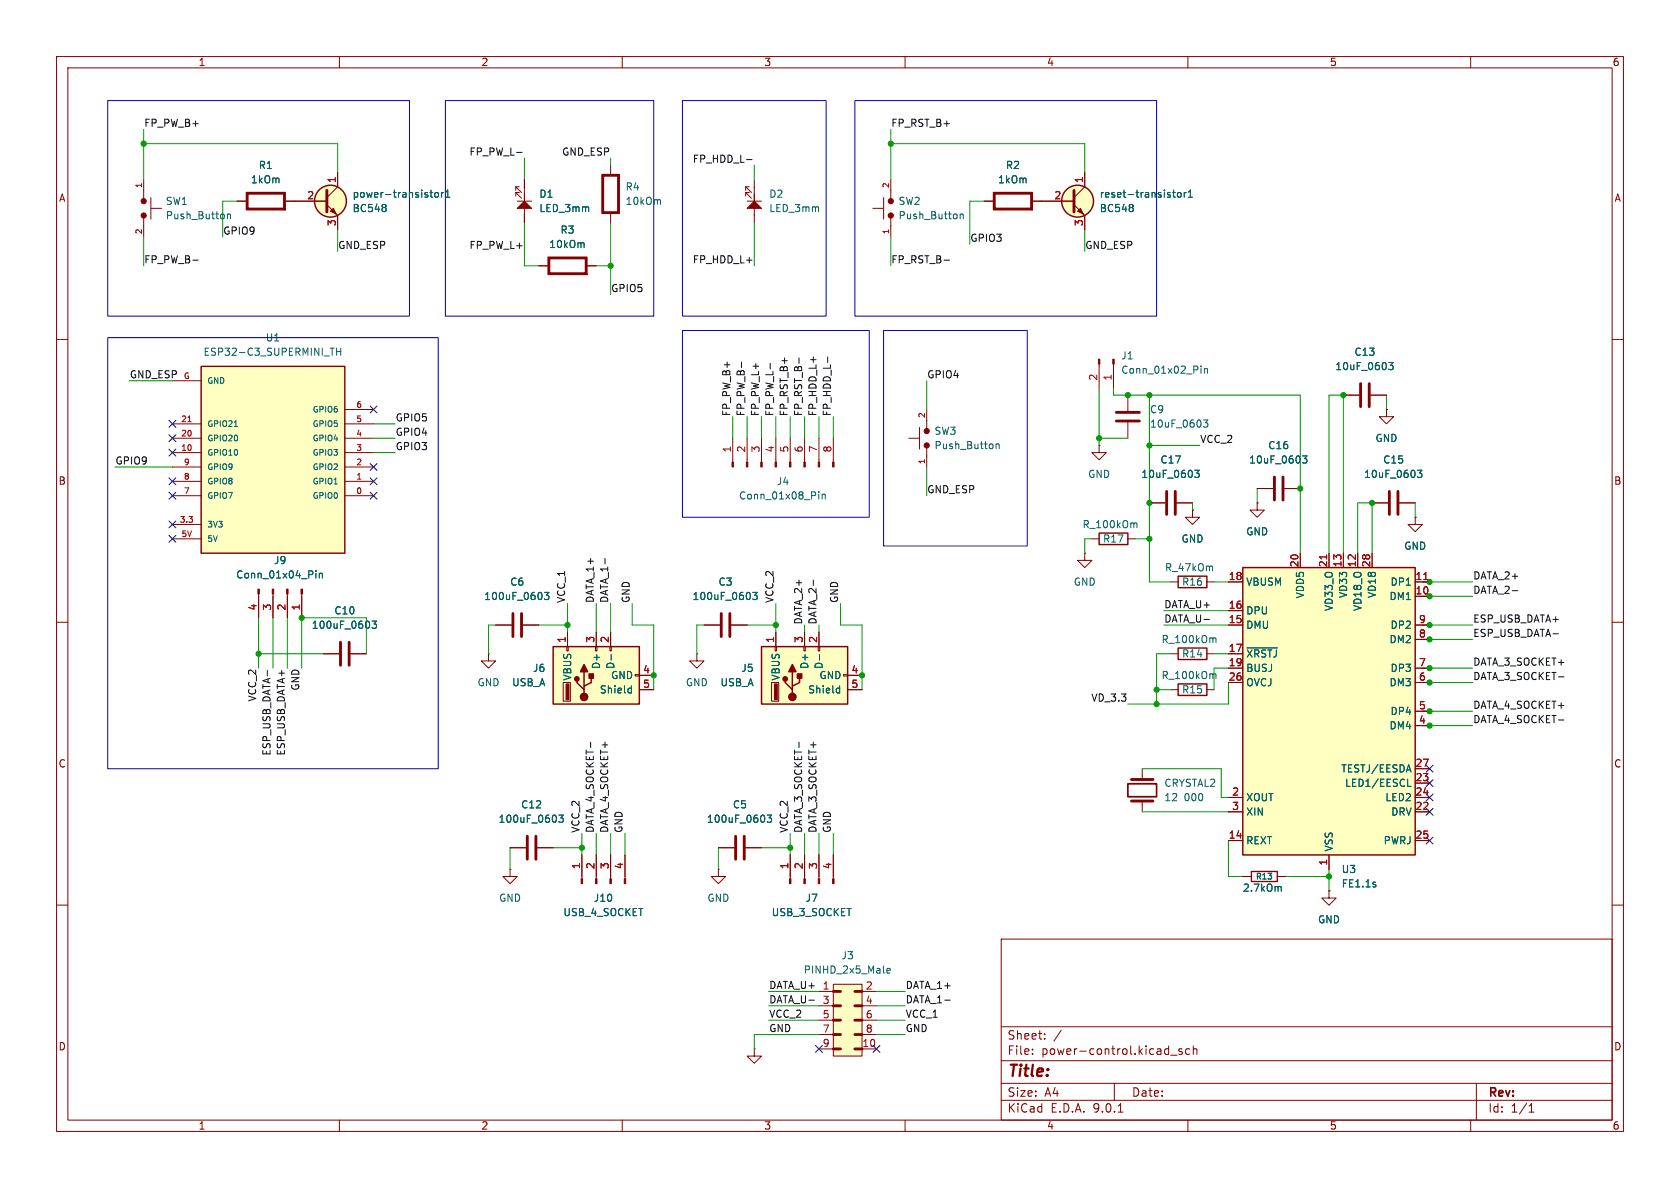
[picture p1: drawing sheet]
<svg xmlns="http://www.w3.org/2000/svg" width="297mm" height="210mm" viewBox="0 0 297 210" stroke-linecap="round" stroke-linejoin="round" font-family="sans-serif">
<g fill="none" stroke="#840000" stroke-width=".18">
<path d="M10 10h277v190h-277zM12 12h273v186h-273zM60 10v2M110 10v2M160 10v2M210 10v2M260 10v2M25.4 31.8v3.3M25.4 38.6v3.3M26.7 34.9v3.8M26.7 36.8h1.9M41.9 35.6h1.7"/>
<path d="M50.4 35.6h1.7M107.9 29.2v1.7M107.9 37.7v1.7M10 60h2M285 60h2M191.8 97.8v1.3h1.2l-1.2 1.2-1.3-1.2h1.3M191.8 97.8h.1M10 110h2M45.7 105v4.2M48.3 105v4.2M50.8 105v4.2M53.3 105v4.2"/>
<path d="M57.1 115.6h2.8M62 115.6h2.8M123.2 115.6v1.2h1.3l-1.3 1.3-1.3-1.3h1.3M123.2 115.6h.1M285 110h2M90.2 149.9h2.8M95 149.9h2.8M127 153.7v1.2h1.3l-1.3 1.3-1.3-1.3h1.3M127 153.7h.1M10 160h2M177 166h108v32h-108zM285 160h2"/>
<path d="M60 198v2M110 198v2M160 198v2M177 194.5h108M177 191.5h108M177 187.5h108M177 181.5h108M182.5 186.3v.1M182.5 185.5v.1M184.7 183.6v.1M184.7 182.8v.1M187.6 182.1l-1.3 2"/>
<path d="M197 191.5v3M197.7 196.6h.8M207 186.5h1.1M209 185.5l-.4-.1-.2 .2 .1 .2 .5 .2v.3h-.6M210 198v2M210.3 185.5l-.4-.1-.3 .3v.4l.1 .2h.6M211 185.5l.2-.1 .3 .1 .1 .9M211 184.9v1.5M260 198v2M261 191.5v6.5M270.3 196.6h.9M270.3 195.5l.4-.4v1.5"/>
</g>
<path d="M60.2 113.5v4.1M61.7 113.5v4.1M93.2 147.8v4.1M94.7 147.8v4.1" fill="none" stroke="#840000" stroke-width=".51"/>
<path d="M40.2 37.8v.9M40.2 38l.2-.2 .3 .1 .1 .8M116.6 35.3l.2 .2v.6M55.8 100.9v.1M55.8 101.3v.9M56.5 101.3v.9M56.5 101.5l.1-.2 .3 .1 .1 .8M65.8 109.8h.8l-.5 .5 .4 .1v.5l-.2 .2-.5-.2M98.8 144.1h.8l-.4 .5 .3 .1v.5l-.2 .2-.5-.2" fill="none" stroke="#006464" stroke-width=".18"/>
<g fill="#840000" stroke="#840000" stroke-width=".25">
<path d="M106.4 30.9h3.1l-.3 .2h-2.5v6.4h2.5v-6.4l.3-.2v6.8h-3.1z"/>
<path d="M43.6 34h6.8v3.1l-.2-.3v-2.5h-6.4v2.5h6.4l.2 .3h-6.8z"/>
</g>
<g fill="#840000" stroke="#840000" stroke-width=".18">
<path d="M53.2 104.1h.3v.9h-.3z"/>
<path d="M50.7 104.1h.2v.9h-.2z"/>
<path d="M48.1 104.1h.3v.9h-.3z"/>
<path d="M45.6 104.1h.2v.9h-.2z"/>
<circle cx="25.4" cy="35.6" r=".46"/>
<circle cx="25.4" cy="38.1" r=".46"/>
</g>
<path d="M35.6 64.8h25.4v33h-25.4z" fill="#ffffc2"/>
<g fill="none" stroke="#840000" stroke-width=".25">
<path d="M35.6 64.8h25.4v33h-25.4z"/>
<circle cx="58.4" cy="35.6" r="2.82"/>
</g>
<g fill="none" stroke="#840000" stroke-width=".18">
<path d="M52.1 35.6h5.7M57.8 36.2l1.9 1.9v2.5M59.7 30.5v2.5l-1.9 1.9M30.5 77.5h5.1M30.5 74.9h5.1M30.5 67.3h5.1M61 77.5h5M61 74.9h5M61 72.4h5M30.5 87.6h5.1M30.5 85.1h5.1M30.5 82.6h5.1"/>
<path d="M30.5 80h5.1M30.5 95.3h5.1M30.5 92.7h5.1M61 87.6h5M61 85.1h5M61 82.6h5M61 80h5"/>
</g>
<g fill="none" stroke="#006464" stroke-width=".18">
<path d="M68.1 36.2l.2 .2-.2 .2M68.1 36.7l.2 .2-.2 .4M76 34h.5M76.2 33.6v1.1l.3 .2M76.9 34.1l.2-.1 .4 .1v.5l-.1 .2-.3 .1-.2-.2zM78.1 34v.9M78.4 34l-.3 .3M78.8 34.9h.7M78.8 34l.4-.4v1.3M41.4 75.4h.6M58.4 61.5h.7M59.5 61.5v1.3"/>
<path d="M59.5 62.1h.7M60.2 61.5v1.3"/>
</g>
<path d="M33.2 74.5h.6" fill="none" stroke="#a90000" stroke-width=".18"/>
<circle cx="58.4" cy="35.6" r="2.82" fill="#ffffc2" stroke="#ffffc2" stroke-width=".18"/>
<path d="M57.8 33.7v3.8" fill="none" stroke="#840000" stroke-width=".51"/>
<path d="M58.4 37.3l.5-.5 .5 1z" fill="#840000" stroke="#840000" stroke-width=".18"/>
<path d="M147.3 174h5.1v12.7h-5.1z" fill="#ffffc2"/>
<g fill="none" stroke="#840000" stroke-width=".18">
<path d="M91.2 34l1 1.1M91.2 33v.7M91.2 34v.7M91.2 34h.6M91.2 33l1 1M91.2 33h.6M91.4 35.6h2.6M92.7 31.8v2.5M92.7 36.8v2.6M131.8 34h.7M131.8 33h.7M131.8 34l1 1.1"/>
<path d="M131.8 33v.7M131.8 34v.7M131.8 33l1 1M132.1 35.6h2.5M133.3 31.8v2.5M133.3 36.8v2.6M95.2 47h1.7M103.8 47h1.6M129.5 77.5v4.2M132.1 77.5v4.2M134.6 77.5v4.2M137.2 77.5v4.2"/>
<path d="M139.7 77.5v4.2M142.2 77.5v4.2M144.8 77.5v4.2M147.3 77.5v4.2M90.2 153.7v1.2h1.2l-1.2 1.3-1.3-1.3h1.3M90.2 153.7h.1M102.9 151.1v4.2M105.4 151.1v4.2M107.9 151.1v4.2M110.5 151.1v4.2M127 149.9h2.8M131.8 149.9h2.8"/>
<path d="M139.7 151.1v4.2M142.2 151.1v4.2M144.8 151.1v4.2M147.3 151.1v4.2M144.8 175.3h2.5M144.8 177.8h2.5M147.3 174h5.1v12.7h-5.1zM152.4 175.3h2.5M152.4 177.8h2.5M144.8 180.3h2.5M144.8 182.9h2.5M144.8 185.4h2.5"/>
<path d="M152.4 180.3h2.5M152.4 182.9h2.5M152.4 185.4h2.5"/>
</g>
<path d="M147.3 175.3h1.3M147.3 177.8h1.3M151.1 175.3h1.3M151.1 177.8h1.3M147.3 180.3h1.3M147.3 182.9h1.3M147.3 185.4h1.3M151.1 180.3h1.3M151.1 182.9h1.3M151.1 185.4h1.3" fill="none" stroke="#840000" stroke-width=".5"/>
<path d="M147.3 177.8h1.3" fill="none" stroke="#840000" stroke-width=".3"/>
<path d="M103.1 42.9l.2 .2v.7M144.7 86.9v.2M144.7 87.4v.8M145.4 87.4v.8M145.4 87.5l.1-.1h.3l.1 .8M135.6 144.1h.8l-.4 .5 .3 .1v.5l-.1 .2-.6-.2M156.8 171.6l.6-.1-.1-.3h-.3l-.2 .2v.6h.5" fill="none" stroke="#006464" stroke-width=".18"/>
<g fill="#840000" stroke="#840000" stroke-width=".18">
<path d="M139.6 155.3h.2v.9h-.2z"/>
<path d="M142.1 155.3h.3v.9h-.3z"/>
<path d="M144.7 155.3h.2v.9h-.2z"/>
<path d="M147.2 155.3h.2v.9h-.2z"/>
<path d="M102.7 155.3h.3v.9h-.3z"/>
<path d="M105.3 155.3h.2v.9h-.2z"/>
<path d="M107.8 155.3h.3v.9h-.3z"/>
<path d="M110.4 155.3h.2v.9h-.2z"/>
<path d="M92.7 34.3v1.3l1.3 1.2h-2.6l1.3-1.2z"/>
<path d="M129.4 81.7h.3v.9h-.3z"/>
<path d="M132 81.7h.2v.9h-.2z"/>
<path d="M134.5 81.7h.2v.9h-.2z"/>
<path d="M137 81.7h.3v.9h-.3z"/>
<path d="M139.6 81.7h.2v.9h-.2z"/>
<path d="M142.1 81.7h.3v.9h-.3z"/>
<path d="M144.7 81.7h.2v.9h-.2z"/>
<path d="M147.2 81.7h.2v.9h-.2z"/>
<path d="M133.3 34.3v1.3l1.3 1.2h-2.5l1.2-1.2z"/>
</g>
<path d="M130 147.8v4.1M131.6 147.8v4.1" fill="none" stroke="#840000" stroke-width=".51"/>
<path d="M96.9 45.5h6.9v3l-.3-.2v-2.6h-6.3v2.6h6.3l.3 .2h-6.9z" fill="#840000" stroke="#840000" stroke-width=".25"/>
<path d="M134.6 114.3h15.3v10.2h-15.3z" fill="#ffffc2"/>
<path d="M134.6 114.3h15.3v10.2h-15.3zM140.1 118.7v2.6M141.4 119.4v1.3l-1.3 .6v.6M138.8 120v.7l1.3 1.2v.7" fill="none" stroke="#840000" stroke-width=".25"/>
<g fill="#840000" stroke="#840000" stroke-width=".25">
<path d="M141 119.1h.7v.8h-.7z"/>
<path d="M140.1 117.5l.6 1.2h-1.3z"/>
<circle cx="140.1" cy="123.2" r=".63"/>
<circle cx="138.8" cy="120" r=".38"/>
</g>
<path d="M136.9 120.9h.5v2.8h-.5z" fill="#840000" stroke="#840000" stroke-width=".18"/>
<g fill="none" stroke="#840000" stroke-width=".18">
<path d="M86.4 115.6v1.2h1.2l-1.2 1.3-1.3-1.3h1.3M86.4 115.6h.1M87.6 110.5h2.8M92.5 110.5h2.7M137 114.3h.3v.8h-.3zM137.2 111.8v2.5M142.1 114.3h.3v.8h-.3zM142.2 111.8v2.5M144.7 114.3h.2v.8h-.2zM144.8 111.8v2.5M149.1 119.3h.8v.2h-.8zM149.9 119.4h2.5"/>
<path d="M136.4 120.7h1.3v3.3h-1.3zM149.9 121.9h2.5"/>
</g>
<path d="M96.2 104.7h.8l-.4 .5 .4 .1v.6l-.2 .1-.6-.1M144.9 115.7v1M148.1 121.7h.3M148.4 121.2v1.3M148.4 122.4l-.3 .1" fill="none" stroke="#006464" stroke-width=".18"/>
<path d="M90.7 108.5v4M92.2 108.5v4" fill="none" stroke="#840000" stroke-width=".51"/>
<path d="M97.8 114.3h15.2v10.2h-15.2z" fill="#ffffc2"/>
<path d="M194.3 94.2h5.1v2.1h-5.1zM97.8 114.3h15.2v10.2h-15.2zM103.3 118.7v2.6M104.5 119.4v1.3l-1.2 .6v.6M208.3 101.9h5.1v2h-5.1zM208.3 114.6h5.1v2h-5.1zM102 120v.7l1.3 1.2v.7M208.3 120.9h5.1v2h-5.1z" fill="none" stroke="#840000" stroke-width=".25"/>
<g fill="#840000" stroke="#840000" stroke-width=".25">
<path d="M104.1 119.1h.8v.8h-.8z"/>
<path d="M103.3 117.5l.6 1.2h-1.3z"/>
<circle cx="103.3" cy="123.2" r=".63"/>
<circle cx="102" cy="120" r=".38"/>
</g>
<g fill="#840000" stroke="#840000" stroke-width=".18">
<path d="M100.1 120.9h.5v2.8h-.5z"/>
<path d="M196.7 63.5h.3v.9h-.3z"/>
<path d="M194.2 63.5h.2v.9h-.2z"/>
<circle cx="163.8" cy="78.7" r=".46"/>
<circle cx="163.8" cy="76.2" r=".46"/>
<circle cx="157.5" cy="38.1" r=".46"/>
<circle cx="157.5" cy="35.6" r=".46"/>
</g>
<g fill="none" stroke="#840000" stroke-width=".18">
<path d="M154.3 36.8h1.9M156.2 34.9v3.8M157.5 31.8v3.3M157.5 38.6v3.3M160.7 77.5h1.9M162.6 75.6v3.8M163.8 72.4v3.3M163.8 79.2v3.4M194.3 64.4v4.2M196.8 64.4v4.2M237.5 69.9h2.8M242.3 69.9h2.8"/>
<path d="M245.1 72.4v1.3h1.3l-1.3 1.2-1.3-1.2h1.3M245.1 72.4h.1M193 95.3h1.3M199.4 95.3h1.3M210.8 90.2v1.2h1.3l-1.3 1.3-1.3-1.3h1.3M210.8 90.2h.1M222.2 88.9v1.3h1.3l-1.3 1.2-1.2-1.2h1.2M222.2 88.9h.1M222.2 86.4h2.8M227.1 86.4h2.8M242.6 88.9h2.8M247.4 88.9h2.8"/>
<path d="M250.2 91.4v1.3h1.3l-1.3 1.3-1.3-1.3h1.3M250.2 91.4h.1M100.2 114.3h.3v.8h-.3zM100.3 111.8v2.5M105.3 114.3h.2v.8h-.2zM105.4 111.8v2.5M107.8 114.3h.3v.8h-.3zM107.9 111.8v2.5M112.3 119.3h.7v.2h-.7zM113 119.4h2.6M124.5 110.5h2.8M129.3 110.5h2.8"/>
<path d="M207 102.9h1.3M207 115.6h1.3M213.4 102.9h1.2M213.4 115.6h1.2M99.6 120.7h1.2v3.3h-1.2zM113 121.9h2.6M201.9 135.9v1.9M207 121.9h1.3M213.4 121.9h1.2M201.9 141.6v1.9M219.7 154.9h1.5M225.8 154.9h1.5"/>
<path d="M234.9 157.5v1.3h1.3l-1.3 1.2-1.2-1.2h1.2M234.9 157.5h.1M133.3 185.4v1.3h1.3l-1.3 1.3-1.2-1.3h1.2M133.3 185.4h.1"/>
</g>
<g fill="none" stroke="#006464" stroke-width=".18">
<path d="M169.7 37.8v.9M169.7 38l.2-.2 .3 .1 .1 .8M176.1 78.5v.8M176.1 78.6l.2-.1h.3v.8M212.3 64.7v.1M212.3 65.1v.9M212.9 65.1v.9M212.9 65.3l.2-.2 .3 .1 .1 .8M245.5 64.1h.8l-.4 .5 .3 .1v.5l-.2 .1-.5-.1M200.6 92.4l.4 .2v.7M230.3 80.6h.7l-.4 .5 .4 .1v.5l-.2 .2-.5-.2M250.6 83.1h.8l-.5 .5 .4 .1v.6l-.2 .1-.5-.1"/>
<path d="M108 115.7v1M133.1 104.7h.8l-.5 .5 .4 .1v.6l-.2 .1-.5-.1M214.3 100.1l.1 .8M214.6 119.1l.4 .2v.7M214.6 112.8l.4 .1v.7M111.2 121.7h.4M111.6 121.2v1.3M111.6 122.4l-.4 .1M226.3 156.7l.2 .2v.7"/>
</g>
<path d="M240.5 67.8v4.1M242.1 67.8v4.1M225.3 84.3v4.1M226.8 84.3v4.1M245.6 86.9v4M247.1 86.9v4M127.5 108.5v4M129 108.5v4M200 137.8h3.8M200 141.6h3.8" fill="none" stroke="#840000" stroke-width=".51"/>
<path d="M199.4 138.6h5.1v2.2h-5.1z" fill="none" stroke="#840000" stroke-width=".3"/>
<path d="M221.2 154.1h4.6v1.7h-4.6z" fill="none" stroke="#840000" stroke-width=".24"/>
<path d="M219.7 100.3h30.5v50.8h-30.5z" fill="#ffffc2"/>
<g fill="none" stroke="#840000" stroke-width=".25">
<path d="M219.7 100.3h30.5v50.8h-30.5z"/>
<circle cx="190.5" cy="35.6" r="2.82"/>
</g>
<g fill="none" stroke="#840000" stroke-width=".18">
<path d="M41.9 35.6h1.7M50.4 35.6h7.4M59.7 30.5v2.5M59.7 38.1v2.5M92.7 31.8v1.5M92.7 37.9v1.5M174 35.6h1.6M182.5 35.6h7.4M189.9 36.2l1.9 1.9v2.5M191.8 30.5v2.5l-1.9 1.9M95.2 47h1.7M103.8 47h1.6"/>
<path d="M194.3 78.7v1.3h1.3l-1.3 1.3-1.3-1.3h1.3M194.3 78.7h.1M199.4 69.9v2.7M199.4 74.7v2.8M237.5 69.9h2.8M242.3 69.9h2.8M245.1 72.4h.1M203.2 88.9h2.8M208 88.9h2.8M210.8 90.2h.1M222.2 88.9h.1M222.2 86.4h2.8"/>
<path d="M227.1 86.4h2.8M229.9 97.8v2.5M234.9 97.8v2.5M237.5 97.8v2.5M240 97.8v2.5M242.6 97.8v2.5M242.6 88.9h2.8M247.4 88.9h2.8M250.2 91.4h.1M45.7 105.4v3.8M48.3 105.4v3.8M50.8 105.4v3.8"/>
<path d="M53.3 105.4v3.8M57.1 115.6h2.8M62 115.6h2.8M87.6 110.5h2.8M92.5 110.5h2.7M100.3 111.8v2.5M105.4 111.8v2.5M107.9 111.8v2.5M113 119.4h2.6M124.5 110.5h2.8M129.3 110.5h2.8M137.2 111.8v2.5"/>
<path d="M142.2 111.8v2.5M144.8 111.8v2.5M149.9 119.4h2.5M217.2 102.9h2.5M217.2 108h2.5M217.2 110.5h2.5M217.2 115.6h2.5M217.2 118.1h2.5M250.2 102.9h2.5M250.2 110.5h2.5M250.2 118.1h2.5M250.2 105.4h2.5"/>
<path d="M250.2 113h2.5M113 121.9h2.6M149.9 121.9h2.5M217.2 120.7h2.5M250.2 120.7h2.5M250.2 125.7h2.5M250.2 128.3h2.5M250.2 135.9h2.5M250.2 138.4h2.5M90.2 149.9h2.8M95 149.9h2.8M102.9 151.1v3.8"/>
<path d="M105.4 151.1v3.8M107.9 151.1v3.8M110.5 151.1v3.8M127 149.9h2.8M131.8 149.9h2.8M139.7 151.1v3.8M142.2 151.1v3.8M144.8 151.1v3.8M147.3 151.1v3.8M217.2 141h2.5M217.2 143.5h2.5M217.2 148.6h2.5"/>
<path d="M219.7 154.9h1.5M225.8 154.9h1.5M234.9 157.5h.1M234.9 151.1v2.6M250.2 141h2.5M250.2 143.5h2.5M250.2 148.6h2.5"/>
</g>
<g fill="none" stroke="#006464" stroke-width=".18">
<path d="M68.1 36.2l.2 .2-.2 .2M68.1 36.7l.2 .2-.2 .4M76 34h.5M76.2 33.6v1.1l.3 .2M76.9 34.1l.2-.1 .4 .1v.5l-.1 .2-.3 .1-.2-.2zM78.1 34v.9M78.4 34l-.3 .3M78.8 34.9h.7M78.8 34l.4-.4v1.3M200.2 36.2l.1 .2-.1 .2M200.2 36.7l.1 .2-.1 .4M207.3 34h.5"/>
<path d="M207.5 33.6v1.1l.3 .2M208.2 34.1l.2-.1 .4 .1v.5l-.1 .2-.3 .1-.2-.2zM209.4 34v.9M209.7 34l-.3 .3M210.1 34.9h.7M210.1 34l.3-.4v1.3M103.1 42.9l.2 .2v.7M212.7 74.2h.8l-.4 .5 .4 .1v.6l-.2 .1-.6-.1M245.5 64.1h.8l-.4 .5 .3 .1v.5l-.2 .1-.5-.1M211.2 83.1h.8l-.4 .5 .3 .1v.6l-.1 .1-.6-.1M230.3 80.6h.7l-.4 .5 .4 .1v.5l-.2 .2-.5-.2M250.6 83.1h.8l-.5 .5 .4 .1v.6l-.2 .1-.5-.1"/>
<path d="M55.8 100.9v.1M55.8 101.3v.9M56.5 101.3v.9M56.5 101.5l.1-.2 .3 .1 .1 .8M65.8 109.8h.8l-.5 .5 .4 .1v.5l-.2 .2-.5-.2M96.2 104.7h.8l-.4 .5 .4 .1v.6l-.2 .1-.6-.1M108 115.7v1M133.1 104.7h.8l-.5 .5 .4 .1v.6l-.2 .1-.5-.1M144.9 115.7v1M220.4 114.5h5.4M111.2 121.7h.4M111.6 122.4l-.4 .1"/>
<path d="M111.6 121.2v1.3M148.1 121.7h.3M148.4 121.2v1.3M148.4 122.4l-.3 .1M248.9 139h.6M98.8 144.1h.8l-.4 .5 .3 .1v.5l-.2 .2-.5-.2M135.6 144.1h.8l-.4 .5 .3 .1v.5l-.1 .2-.6-.2M226.3 156.7l.2 .2v.7"/>
</g>
<path d="M234.5 98.1v.7M251.7 102.5h.7" fill="none" stroke="#a90000" stroke-width=".18"/>
<circle cx="190.5" cy="35.6" r="2.82" fill="#ffffc2" stroke="#ffffc2" stroke-width=".18"/>
<path d="M189.9 33.7v3.8M197.4 74.4h4M197.4 72.9h4M206.2 86.9v4M207.8 86.9v4" fill="none" stroke="#840000" stroke-width=".51"/>
<path d="M190.5 37.3l.5-.5 .5 1z" fill="#840000" stroke="#840000" stroke-width=".18"/>
<path d="M175.6 34h6.9v3.1l-.3-.3v-2.5h-6.3v2.5h6.3l.3 .3h-6.9z" fill="#840000" stroke="#840000" stroke-width=".25"/>
<g fill="none" stroke="#0f0f0f" stroke-width=".18">
<path d="M91.3 26.9h1M132 28.2h.9M34.1 46h1M166.9 46h1M131.1 64v1M136.2 64.2v1M141.2 63.3v.9M146.3 63.1v1M107 98.7v1M47.3 118.5v1M143.8 102.5v1M267.3 104.4h1"/>
<path d="M274.5 112h1M275.5 119.7h1M104.4 131.2v1M141.2 131.2v1M275.5 127.3h1M167 176.8h1"/>
</g>
<g fill="none" stroke="#009600" stroke-width=".18">
<path d="M25.4 25.4h34.3v5.1M25.4 22.9v8.9M41.9 35.6h-2.5v6.3M92.7 39.4v7.6h2.5M92.7 27.9v3.9M107.9 27.9v1.3M107.9 39.4v12.7M133.3 29.2v2.6M133.3 39.4v7.6M157.5 22.9v8.9M157.5 25.4h34.3v5.1M174 35.6h-2.6v7.6"/>
<path d="M25.4 41.9v5.1M59.7 40.6v3.9M105.4 47h2.5M157.5 41.9v5.1M191.8 40.6v3.9M22.9 67.3h7.6M66 74.9h3.8M66 77.5h3.8M129.5 73.7v3.8M132.1 73.7v3.8M134.6 73.7v3.8M137.2 73.7v3.8"/>
<path d="M139.7 73.7v3.8M142.2 73.7v3.8M144.8 73.7v3.8M147.3 73.7v3.8M163.8 67.3v5.1M194.3 77.5h5.1M194.3 68.6v10.1M196.8 68.6v1.3h33.1v27.9M203.2 69.9v33h3.8M203.2 78.7h8.9M245.1 69.9v2.5M20.3 82.6h10.2"/>
<path d="M66 80h3.8M163.8 82.6v5M193 95.3h-1.2v2.5M200.7 95.3h2.5M210.8 88.9v1.3M222.2 86.4v2.5M234.9 97.8v-27.9h2.6v27.9M240 97.8v-8.9h2.6v8.9M250.2 88.9v2.5M45.7 115.6h11.4M45.7 109.2v8.9M48.3 109.2v8.9"/>
<path d="M50.8 109.2v8.9M64.8 115.6v-6.4h-11.5v8.9M87.6 110.5h-1.2v5.1M95.2 110.5h5.1M100.3 106.7v5.1M105.4 106.7v5.1M107.9 106.7v5.1M111.8 106.7v3.8h3.8v11.4M124.5 110.5h-1.3v5.1M132.1 110.5h5.1M137.2 106.7v5.1M142.2 110.5v1.3"/>
<path d="M144.8 110.5v1.3M148.6 106.7v3.8h3.8v11.4M205.7 110.5h11.5M205.7 108h11.5M207 115.6h-2.5v8.9M214.6 102.9h2.6M214.6 115.6h2.6M217.2 118.1h-2.6v3.8M251.5 110.5h8.8M251.5 102.9h8.8M251.5 105.4h8.8M251.5 113h8.8"/>
<path d="M251.5 118.1h8.8M201.9 135.9h14v5.1h1.3M204.5 121.9h2.5M217.2 120.7v3.8h-17.8M251.5 125.7h8.8M251.5 120.7h8.8M251.5 128.3h8.8M90.2 149.9v3.8M97.8 149.9h5.1M102.9 147.3v3.8M105.4 147.3v3.8M107.9 147.3v3.8"/>
<path d="M110.5 147.3v3.8M127 149.9v3.8M134.6 149.9h5.1M139.7 147.3v3.8M142.2 147.3v3.8M144.8 147.3v3.8M147.3 147.3v3.8M201.9 143.5h15.3M217.2 148.6v6.3h2.5M227.3 154.9h7.6M234.9 153.7v3.8M135.9 177.8h8.9"/>
<path d="M135.9 175.3h8.9M154.9 177.8h5.1M154.9 175.3h5.1M135.9 180.3h8.9M144.8 182.9h-11.5v2.5M154.9 180.3h5.1M154.9 182.9h5.1"/>
</g>
<g fill="none" stroke="#000084" stroke-width=".18">
<path d="M29.9 76.9l1.2 1.2M29.9 74.3l1.2 1.2M29.9 79.4l1.2 1.2M31.1 76.9l-1.2 1.2M31.1 74.3l-1.2 1.2M31.1 79.4l-1.2 1.2M65.4 71.8l1.2 1.2M66.6 71.8l-1.2 1.2M29.9 87l1.2 1.2M29.9 94.6l1.2 1.3M29.9 92.1l1.2 1.2M29.9 84.5l1.2 1.2"/>
<path d="M31.1 87l-1.2 1.2M31.1 94.6l-1.2 1.3M31.1 92.1l-1.2 1.2M31.1 84.5l-1.2 1.2M65.4 87l1.2 1.2M65.4 84.5l1.2 1.2M65.4 81.9l1.2 1.3M66.6 87l-1.2 1.2M66.6 84.5l-1.2 1.2M66.6 81.9l-1.2 1.3M252.1 137.8l1.2 1.2M252.1 135.3l1.2 1.2"/>
<path d="M253.3 137.8l-1.2 1.2M253.3 135.3l-1.2 1.2M252.1 142.9l1.2 1.2M252.1 148l1.2 1.2M252.1 140.4l1.2 1.2M253.3 142.9l-1.2 1.2M253.3 148l-1.2 1.2M253.3 140.4l-1.2 1.2M144.2 184.8l1.2 1.2M145.4 184.8l-1.2 1.2M154.3 184.8l1.2 1.2M155.5 184.8l-1.2 1.2"/>
</g>
<path d="M19 17.8h53.4v38.1h-53.4zM78.7 17.8h36.9v38.1h-36.9zM120.6 17.8h25.4v38.1h-25.4zM151.1 17.8h53.4v38.1h-53.4zM19 59.7h58.5v76.2h-58.5zM120.6 58.4h33.1v33h-33.1zM156.2 58.4h25.4v38.1h-25.4z" fill="none" stroke="#0000c2" stroke-width=".18"/>
<g fill="#009600" stroke="#009600" stroke-width=".18">
<circle cx="53.3" cy="109.2" r=".46"/>
<circle cx="45.7" cy="115.6" r=".46"/>
<circle cx="25.4" cy="25.4" r=".46"/>
<circle cx="107.9" cy="47" r=".46"/>
<circle cx="100.3" cy="110.5" r=".46"/>
<circle cx="137.2" cy="110.5" r=".46"/>
<circle cx="152.4" cy="119.4" r=".46"/>
<circle cx="102.9" cy="149.9" r=".46"/>
<circle cx="115.6" cy="119.4" r=".46"/>
<circle cx="252.7" cy="120.7" r=".46"/>
<circle cx="252.7" cy="128.3" r=".46"/>
<circle cx="252.7" cy="105.4" r=".46"/>
<circle cx="252.7" cy="102.9" r=".46"/>
<circle cx="252.7" cy="110.5" r=".46"/>
<circle cx="252.7" cy="113" r=".46"/>
<circle cx="252.7" cy="125.7" r=".46"/>
<circle cx="252.7" cy="118.1" r=".46"/>
<circle cx="139.7" cy="149.9" r=".46"/>
<circle cx="157.5" cy="25.4" r=".46"/>
<circle cx="229.9" cy="86.4" r=".46"/>
<circle cx="242.6" cy="88.9" r=".46"/>
<circle cx="237.5" cy="69.9" r=".46"/>
<circle cx="204.5" cy="124.5" r=".46"/>
<circle cx="204.5" cy="121.9" r=".46"/>
<circle cx="234.9" cy="154.9" r=".46"/>
<circle cx="203.2" cy="95.3" r=".46"/>
<circle cx="203.2" cy="88.9" r=".46"/>
<circle cx="194.3" cy="77.5" r=".46"/>
<circle cx="203.2" cy="78.7" r=".46"/>
<circle cx="199.4" cy="69.9" r=".46"/>
<circle cx="203.2" cy="69.9" r=".46"/>
</g>
<text font-size="2.8" fill="#840000" x="178" y="190.9">Title:</text>
<g font-size="2.1" fill="#840000">
<text x="178" y="184">Sheet:</text>
<text x="178" y="186.7">File:</text>
<text x="184.1" y="186.7">power-control.kicad_sch</text>
<text x="178" y="196.9">KiCad</text>
<text x="178" y="194.1">Size:</text>
<text x="184.7" y="194.1">A4</text>
<text x="185.7" y="196.9">E.D.A.</text>
<text x="193.3" y="196.9">9.0.1</text>
<text x="200" y="194.1">Date:</text>
<text x="263" y="194.3">Rev:</text>
<text x="263" y="196.9">Id:</text>
<text x="267.1" y="196.9">1/1</text>
</g>
<g font-size="1.8" fill="#840000">
<text x="35" y="11.9">1</text>
<text x="85" y="11.9">2</text>
<text x="135" y="11.9">3</text>
<text x="185" y="11.9">4</text>
<text x="235" y="11.9">5</text>
<text x="285" y="11.9">6</text>
<text x="10.3" y="35.9">A</text>
<text x="285.3" y="35.9">A</text>
<text x="10.3" y="85.9">B</text>
<text x="285.3" y="85.9">B</text>
<text x="10.3" y="135.9">C</text>
<text x="285.3" y="135.9">C</text>
<text x="10.3" y="185.9">D</text>
<text x="285.3" y="185.9">D</text>
<text x="35" y="199.9">1</text>
<text x="85" y="199.9">2</text>
<text x="135" y="199.9">3</text>
<text x="185" y="199.9">4</text>
<text x="235" y="199.9">5</text>
<text x="285" y="199.9">6</text>
</g>
<g font-size="1.8" fill="#0f0f0f">
<text x="25.4" y="22.5">FP_PW_B+</text>
<text x="157.5" y="22.5">FP_RST_B+</text>
<text x="82.9" y="27.6">FP_PW_L-</text>
<text x="99.3" y="27.6">GND_ESP</text>
<text x="122.4" y="28.9">FP_HDD_L-</text>
<text x="39.4" y="41.6">GPIO9</text>
<text x="25.4" y="46.6">FP_PW_B-</text>
<text x="59.7" y="44.1">GND_ESP</text>
<text x="82.9" y="44.1">FP_PW_L+</text>
<text x="122.4" y="46.6">FP_HDD_L+</text>
<text x="157.5" y="46.6">FP_RST_B-</text>
<text x="171.4" y="42.8">GPIO3</text>
<text x="191.8" y="44.1">GND_ESP</text>
<text x="107.9" y="51.7">GPIO5</text>
<text x="22.9" y="67">GND_ESP</text>
<text x="163.8" y="67">GPIO4</text>
<text x="69.8" y="74.6">GPIO5</text>
<text x="69.8" y="77.1">GPIO4</text>
<text x="129.2" y="73.7" transform="rotate(-90 129.2 73.7)">FP_PW_B+</text>
<text x="131.7" y="73.7" transform="rotate(-90 131.7 73.7)">FP_PW_B-</text>
<text x="134.3" y="73.7" transform="rotate(-90 134.3 73.7)">FP_PW_L+</text>
<text x="136.8" y="73.7" transform="rotate(-90 136.8 73.7)">FP_PW_L-</text>
<text x="139.4" y="73.7" transform="rotate(-90 139.4 73.7)">FP_RST_B+</text>
<text x="141.9" y="73.7" transform="rotate(-90 141.9 73.7)">FP_RST_B-</text>
<text x="144.4" y="73.7" transform="rotate(-90 144.4 73.7)">FP_HDD_L+</text>
<text x="147" y="73.7" transform="rotate(-90 147 73.7)">FP_HDD_L-</text>
<text x="20.3" y="82.2">GPIO9</text>
<text x="69.8" y="79.7">GPIO3</text>
<text x="212.1" y="78.4">VCC_2</text>
<text x="163.8" y="87.3">GND_ESP</text>
<text x="100" y="106.7" transform="rotate(-90 100 106.7)">VCC_1</text>
<text x="105.1" y="106.7" transform="rotate(-90 105.1 106.7)">DATA_1+</text>
<text x="107.6" y="106.7" transform="rotate(-90 107.6 106.7)">DATA_1-</text>
<text x="111.4" y="106.7" transform="rotate(-90 111.4 106.7)">GND</text>
<text x="136.8" y="106.7" transform="rotate(-90 136.8 106.7)">VCC_2</text>
<text x="148.2" y="106.7" transform="rotate(-90 148.2 106.7)">GND</text>
<text x="205.7" y="107.6">DATA_U+</text>
<text x="260.3" y="105.1">DATA_2-</text>
<text x="260.3" y="102.5">DATA_2+</text>
<text x="141.9" y="110.5" transform="rotate(-90 141.9 110.5)">DATA_2+</text>
<text x="144.4" y="110.5" transform="rotate(-90 144.4 110.5)">DATA_2-</text>
<text x="205.7" y="110.1">DATA_U-</text>
<text x="260.3" y="112.7">ESP_USB_DATA-</text>
<text x="260.3" y="110.1">ESP_USB_DATA+</text>
<text x="260.3" y="117.8">DATA_3_SOCKET+</text>
<text x="45.4" y="124.1" transform="rotate(-90 45.4 124.1)">VCC_2</text>
<text x="53" y="122.2" transform="rotate(-90 53 122.2)">GND</text>
<text x="192.8" y="124.1">VD_3.3</text>
<text x="260.3" y="120.3">DATA_3_SOCKET-</text>
<text x="260.3" y="125.4">DATA_4_SOCKET+</text>
<text x="260.3" y="127.9">DATA_4_SOCKET-</text>
<text x="47.9" y="133.7" transform="rotate(-90 47.9 133.7)">ESP_USB_DATA-</text>
<text x="50.5" y="133.7" transform="rotate(-90 50.5 133.7)">ESP_USB_DATA+</text>
<text x="102.5" y="147.3" transform="rotate(-90 102.5 147.3)">VCC_2</text>
<text x="105.1" y="147.3" transform="rotate(-90 105.1 147.3)">DATA_4_SOCKET-</text>
<text x="107.6" y="147.3" transform="rotate(-90 107.6 147.3)">DATA_4_SOCKET+</text>
<text x="110.1" y="147.3" transform="rotate(-90 110.1 147.3)">GND</text>
<text x="139.4" y="147.3" transform="rotate(-90 139.4 147.3)">VCC_2</text>
<text x="141.9" y="147.3" transform="rotate(-90 141.9 147.3)">DATA_3_SOCKET-</text>
<text x="144.4" y="147.3" transform="rotate(-90 144.4 147.3)">DATA_3_SOCKET+</text>
<text x="147" y="147.3" transform="rotate(-90 147 147.3)">GND</text>
<text x="135.9" y="174.9">DATA_U+</text>
<text x="135.9" y="177.5">DATA_U-</text>
<text x="135.9" y="180">VCC_2</text>
<text x="160" y="174.9">DATA_1+</text>
<text x="160" y="177.5">DATA_1-</text>
<text x="160" y="180">VCC_1</text>
<text x="135.9" y="182.5">GND</text>
<text x="160" y="182.5">GND</text>
</g>
<g font-size="1.8" fill="#006464">
<text x="44.3" y="32.6">1kOm</text>
<text x="45.6" y="30.1">R1</text>
<text x="62.2" y="35.2">power-transistor1</text>
<text x="95.3" y="35.2">D1</text>
<text x="110.5" y="33.9">R4</text>
<text x="135.9" y="35.2">D2</text>
<text x="176.3" y="32.6">1kOm</text>
<text x="177.7" y="30.1">R2</text>
<text x="194.3" y="35.2">reset-transistor1</text>
<text x="29.2" y="39">Push_Button</text>
<text x="29.2" y="36.4">SW1</text>
<text x="62.2" y="37.7">BC548</text>
<text x="95.3" y="37.7">LED_3mm</text>
<text x="99" y="41.5">R3</text>
<text x="110.5" y="36.4">10kOm</text>
<text x="135.9" y="37.7">LED_3mm</text>
<text x="158.8" y="39">Push_Button</text>
<text x="158.8" y="36.4">SW2</text>
<text x="194.3" y="37.7">BC548</text>
<text x="97" y="44">10kOm</text>
<text x="35.9" y="63.1">ESP32-C3_SUPERMINI_TH</text>
<text x="46.9" y="60.6">U1</text>
<text x="198.1" y="63.7">J1</text>
<text x="236" y="65.6">10uF_0603</text>
<text x="239.4" y="63.1">C13</text>
<text x="198.1" y="66.3">Conn_01x02_Pin</text>
<text x="165.1" y="77.1">SW3</text>
<text x="203.2" y="73.3">C9</text>
<text x="203.2" y="75.8">10uF_0603</text>
<text x="165.1" y="79.6">Push_Button</text>
<text x="205.1" y="82.1">C17</text>
<text x="220.7" y="82.1">10uF_0603</text>
<text x="224.1" y="79.6">C16</text>
<text x="243.1" y="78.3">GND</text>
<text x="244.4" y="82.1">C15</text>
<text x="130.6" y="88.5">Conn_01x08_Pin</text>
<text x="137.2" y="86">J4</text>
<text x="192.3" y="84.7">GND</text>
<text x="201.7" y="84.7">10uF_0603</text>
<text x="241" y="84.7">10uF_0603</text>
<text x="191.3" y="93.6">R_100kOm</text>
<text x="220.2" y="94.8">GND</text>
<text x="48.3" y="99.9">J9</text>
<text x="194.9" y="96.1">R17</text>
<text x="205.9" y="101.2">R_47kOm</text>
<text x="208.8" y="96.1">GND</text>
<text x="248.2" y="97.4">GND</text>
<text x="41.7" y="102.5">Conn_01x04_Pin</text>
<text x="85.5" y="106.3">100uF_0603</text>
<text x="90.1" y="103.7">C6</text>
<text x="122.3" y="106.3">100uF_0603</text>
<text x="126.9" y="103.7">C3</text>
<text x="189.7" y="103.7">GND</text>
<text x="208.9" y="103.7">R16</text>
<text x="220.2" y="103.7">VBUSM</text>
<text x="230.7" y="105.9" transform="rotate(-90 230.7 105.9)">VDD5</text>
<text x="238.4" y="105.8" transform="rotate(-90 238.4 105.8)">VD33</text>
<text x="243.4" y="105.8" transform="rotate(-90 243.4 105.8)">VD18</text>
<text x="245.5" y="106.3">DM1</text>
<text x="245.7" y="103.7">DP1</text>
<text x="55" y="111.4">100uF_0603</text>
<text x="59" y="108.8">C10</text>
<text x="205.3" y="113.9">R_100kOm</text>
<text x="220.2" y="108.8">DPU</text>
<text x="220.2" y="111.4">DMU</text>
<text x="235.8" y="108.1" transform="rotate(-90 235.8 108.1)">VD33_O</text>
<text x="240.9" y="108.1" transform="rotate(-90 240.9 108.1)">VD18_O</text>
<text x="245.5" y="113.9">DM2</text>
<text x="245.7" y="111.4">DP2</text>
<text x="94.1" y="119">J6</text>
<text x="106.3" y="118.4" transform="rotate(-90 106.3 118.4)">D+</text>
<text x="108.8" y="118.4" transform="rotate(-90 108.8 118.4)">D-</text>
<text x="131" y="119">J5</text>
<text x="143.1" y="118.4" transform="rotate(-90 143.1 118.4)">D+</text>
<text x="145.6" y="118.4" transform="rotate(-90 145.6 118.4)">D-</text>
<text x="208.9" y="116.4">R14</text>
<text x="220.2" y="116.4">~{XRSTJ}</text>
<text x="220.2" y="119">BUSJ</text>
<text x="245.7" y="119">DP3</text>
<text x="84.3" y="121.5">GND</text>
<text x="90.4" y="121.5">USB_A</text>
<text x="101.2" y="120.4" transform="rotate(-90 101.2 120.4)">VBUS</text>
<text x="105.9" y="122.8">Shield</text>
<text x="107.9" y="120.2">GND</text>
<text x="121.2" y="121.5">GND</text>
<text x="127.3" y="121.5">USB_A</text>
<text x="138" y="120.4" transform="rotate(-90 138 120.4)">VBUS</text>
<text x="142.8" y="122.8">Shield</text>
<text x="144.8" y="120.2">GND</text>
<text x="205.3" y="120.2">R_100kOm</text>
<text x="208.9" y="122.8">R15</text>
<text x="220.2" y="121.5">OVCJ</text>
<text x="245.5" y="121.5">DM3</text>
<text x="245.5" y="129.1">DM4</text>
<text x="245.7" y="126.6">DP4</text>
<text x="237" y="136.8">TESTJ/EESDA</text>
<text x="92" y="143.1">C12</text>
<text x="129.5" y="143.1">C5</text>
<text x="205.7" y="139.3">CRYSTAL2</text>
<text x="205.7" y="141.8">12</text>
<text x="209.3" y="141.8">000</text>
<text x="220.2" y="141.8">XOUT</text>
<text x="237.7" y="139.3">LED1/EESCL</text>
<text x="244.8" y="141.8">LED2</text>
<text x="88" y="145.6">100uF_0603</text>
<text x="124.9" y="145.6">100uF_0603</text>
<text x="220.2" y="144.4">XIN</text>
<text x="220.2" y="149.5">REXT</text>
<text x="244.5" y="149.5">PWRJ</text>
<text x="245.9" y="144.4">DRV</text>
<text x="235.8" y="150.6" transform="rotate(-90 235.8 150.6)">VSS</text>
<text x="237.1" y="154.5">U3</text>
<text x="88.1" y="159.6">GND</text>
<text x="104.9" y="159.6">J10</text>
<text x="125" y="159.6">GND</text>
<text x="142.3" y="159.6">J7</text>
<text x="219.6" y="157.8">2.7kOm</text>
<text x="237.1" y="157.1">FE1.1s</text>
<text x="99.5" y="162.2">USB_4_SOCKET</text>
<text x="136.3" y="162.2">USB_3_SOCKET</text>
<text x="232.9" y="163.4">GND</text>
<text x="142" y="172.3">PINHD_2x5_Male</text>
<text x="148.7" y="169.8">J3</text>
</g>
<g font-size="1.8" fill="#a90000">
<text x="54.2" y="35.3">2</text>
<text x="59.4" y="32.5" transform="rotate(-90 59.4 32.5)">1</text>
<text x="186.3" y="35.3">2</text>
<text x="191.5" y="32.5" transform="rotate(-90 191.5 32.5)">1</text>
<text x="59.4" y="40.1" transform="rotate(-90 59.4 40.1)">3</text>
<text x="191.5" y="40.1" transform="rotate(-90 191.5 40.1)">3</text>
<text x="194.1" y="67.4" transform="rotate(-90 194.1 67.4)">2</text>
<text x="196.6" y="67.4" transform="rotate(-90 196.6 67.4)">1</text>
<text x="129.3" y="80.1" transform="rotate(-90 129.3 80.1)">1</text>
<text x="131.8" y="80.1" transform="rotate(-90 131.8 80.1)">2</text>
<text x="134.4" y="80.1" transform="rotate(-90 134.4 80.1)">3</text>
<text x="136.9" y="80.1" transform="rotate(-90 136.9 80.1)">4</text>
<text x="139.4" y="80.1" transform="rotate(-90 139.4 80.1)">5</text>
<text x="142" y="80.1" transform="rotate(-90 142 80.1)">6</text>
<text x="144.5" y="80.1" transform="rotate(-90 144.5 80.1)">7</text>
<text x="147.1" y="80.1" transform="rotate(-90 147.1 80.1)">8</text>
<text x="229.6" y="100.4" transform="rotate(-90 229.6 100.4)">20</text>
<text x="234.7" y="100.4" transform="rotate(-90 234.7 100.4)">21</text>
<text x="237.2" y="100.4" transform="rotate(-90 237.2 100.4)">13</text>
<text x="239.8" y="100.4" transform="rotate(-90 239.8 100.4)">12</text>
<text x="242.3" y="100.4" transform="rotate(-90 242.3 100.4)">28</text>
<text x="217.1" y="102.6">18</text>
<text x="217.1" y="107.7">16</text>
<text x="250.1" y="102.6">11</text>
<text x="250.1" y="105.2">10</text>
<text x="45.5" y="108" transform="rotate(-90 45.5 108)">4</text>
<text x="48" y="108" transform="rotate(-90 48 108)">3</text>
<text x="50.5" y="108" transform="rotate(-90 50.5 108)">2</text>
<text x="53.1" y="108" transform="rotate(-90 53.1 108)">1</text>
<text x="100.1" y="113.7" transform="rotate(-90 100.1 113.7)">1</text>
<text x="105.2" y="113.7" transform="rotate(-90 105.2 113.7)">3</text>
<text x="107.7" y="113.7" transform="rotate(-90 107.7 113.7)">2</text>
<text x="136.9" y="113.7" transform="rotate(-90 136.9 113.7)">1</text>
<text x="142" y="113.7" transform="rotate(-90 142 113.7)">3</text>
<text x="144.5" y="113.7" transform="rotate(-90 144.5 113.7)">2</text>
<text x="217.1" y="110.2">15</text>
<text x="250.8" y="110.2">9</text>
<text x="250.8" y="112.8">8</text>
<text x="113.6" y="119.1">4</text>
<text x="150.4" y="119.1">4</text>
<text x="217.1" y="115.3">17</text>
<text x="217.1" y="117.9">19</text>
<text x="250.8" y="117.9">7</text>
<text x="113.6" y="121.7">5</text>
<text x="150.4" y="121.7">5</text>
<text x="217.1" y="120.4">26</text>
<text x="250.8" y="120.4">6</text>
<text x="250.8" y="125.5">5</text>
<text x="250.8" y="128">4</text>
<text x="250.1" y="135.6">27</text>
<text x="217.7" y="140.7">2</text>
<text x="217.7" y="143.3">3</text>
<text x="250.1" y="138.2">23</text>
<text x="250.1" y="140.7">24</text>
<text x="250.1" y="143.3">22</text>
<text x="217.1" y="148.3">14</text>
<text x="250.1" y="148.3">25</text>
<text x="102.6" y="153.7" transform="rotate(-90 102.6 153.7)">1</text>
<text x="105.2" y="153.7" transform="rotate(-90 105.2 153.7)">2</text>
<text x="107.7" y="153.7" transform="rotate(-90 107.7 153.7)">3</text>
<text x="110.2" y="153.7" transform="rotate(-90 110.2 153.7)">4</text>
<text x="139.4" y="153.7" transform="rotate(-90 139.4 153.7)">1</text>
<text x="142" y="153.7" transform="rotate(-90 142 153.7)">2</text>
<text x="144.5" y="153.7" transform="rotate(-90 144.5 153.7)">3</text>
<text x="147.1" y="153.7" transform="rotate(-90 147.1 153.7)">4</text>
<text x="234.7" y="153.1" transform="rotate(-90 234.7 153.1)">1</text>
<text x="145.3" y="175">1</text>
<text x="145.3" y="177.5">3</text>
<text x="153" y="175">2</text>
<text x="153" y="177.5">4</text>
<text x="145.3" y="180.1">5</text>
<text x="145.3" y="182.6">7</text>
<text x="145.3" y="185.2">9</text>
<text x="152.4" y="185.2">10</text>
<text x="153" y="180.1">6</text>
<text x="153" y="182.6">8</text>
</g>
<g font-size="1.4" fill="#a90000">
<text x="25.1" y="33.4" transform="rotate(-90 25.1 33.4)">1</text>
<text x="157.2" y="33.4" transform="rotate(-90 157.2 33.4)">2</text>
<text x="25.1" y="41.5" transform="rotate(-90 25.1 41.5)">2</text>
<text x="157.2" y="41.5" transform="rotate(-90 157.2 41.5)">1</text>
<text x="32.4" y="67.1">G</text>
<text x="31.9" y="77.2">20</text>
<text x="31.9" y="74.7">21</text>
<text x="62.9" y="77.2">4</text>
<text x="62.9" y="74.7">5</text>
<text x="62.9" y="72.1">6</text>
<text x="163.6" y="74" transform="rotate(-90 163.6 74)">2</text>
<text x="31.9" y="79.8">10</text>
<text x="32.4" y="82.3">9</text>
<text x="62.9" y="82.3">2</text>
<text x="62.9" y="79.8">3</text>
<text x="163.6" y="82.2" transform="rotate(-90 163.6 82.2)">1</text>
<text x="32.4" y="87.4">7</text>
<text x="32.4" y="84.8">8</text>
<text x="62.9" y="87.4">0</text>
<text x="62.9" y="84.8">1</text>
<text x="31.7" y="92.5">3.3</text>
<text x="32" y="95">5V</text>
</g>
<g font-size="1.4" fill="#006464">
<text x="36.6" y="68">GND</text>
<text x="36.6" y="75.7">GPIO21</text>
<text x="55.1" y="75.7">GPIO5</text>
<text x="55.1" y="73.1">GPIO6</text>
<text x="36.6" y="83.3">GPIO9</text>
<text x="36.6" y="80.7">GPIO10</text>
<text x="36.6" y="78.2">GPIO20</text>
<text x="55.1" y="83.3">GPIO2</text>
<text x="55.1" y="80.7">GPIO3</text>
<text x="55.1" y="78.2">GPIO4</text>
<text x="36.6" y="88.4">GPIO7</text>
<text x="36.6" y="85.8">GPIO8</text>
<text x="55.1" y="88.4">GPIO0</text>
<text x="55.1" y="85.8">GPIO1</text>
<text x="36.6" y="96">5V</text>
<text x="36.6" y="93.4">3V3</text>
<text x="221.9" y="155.7">R13</text>
</g>
</svg>
